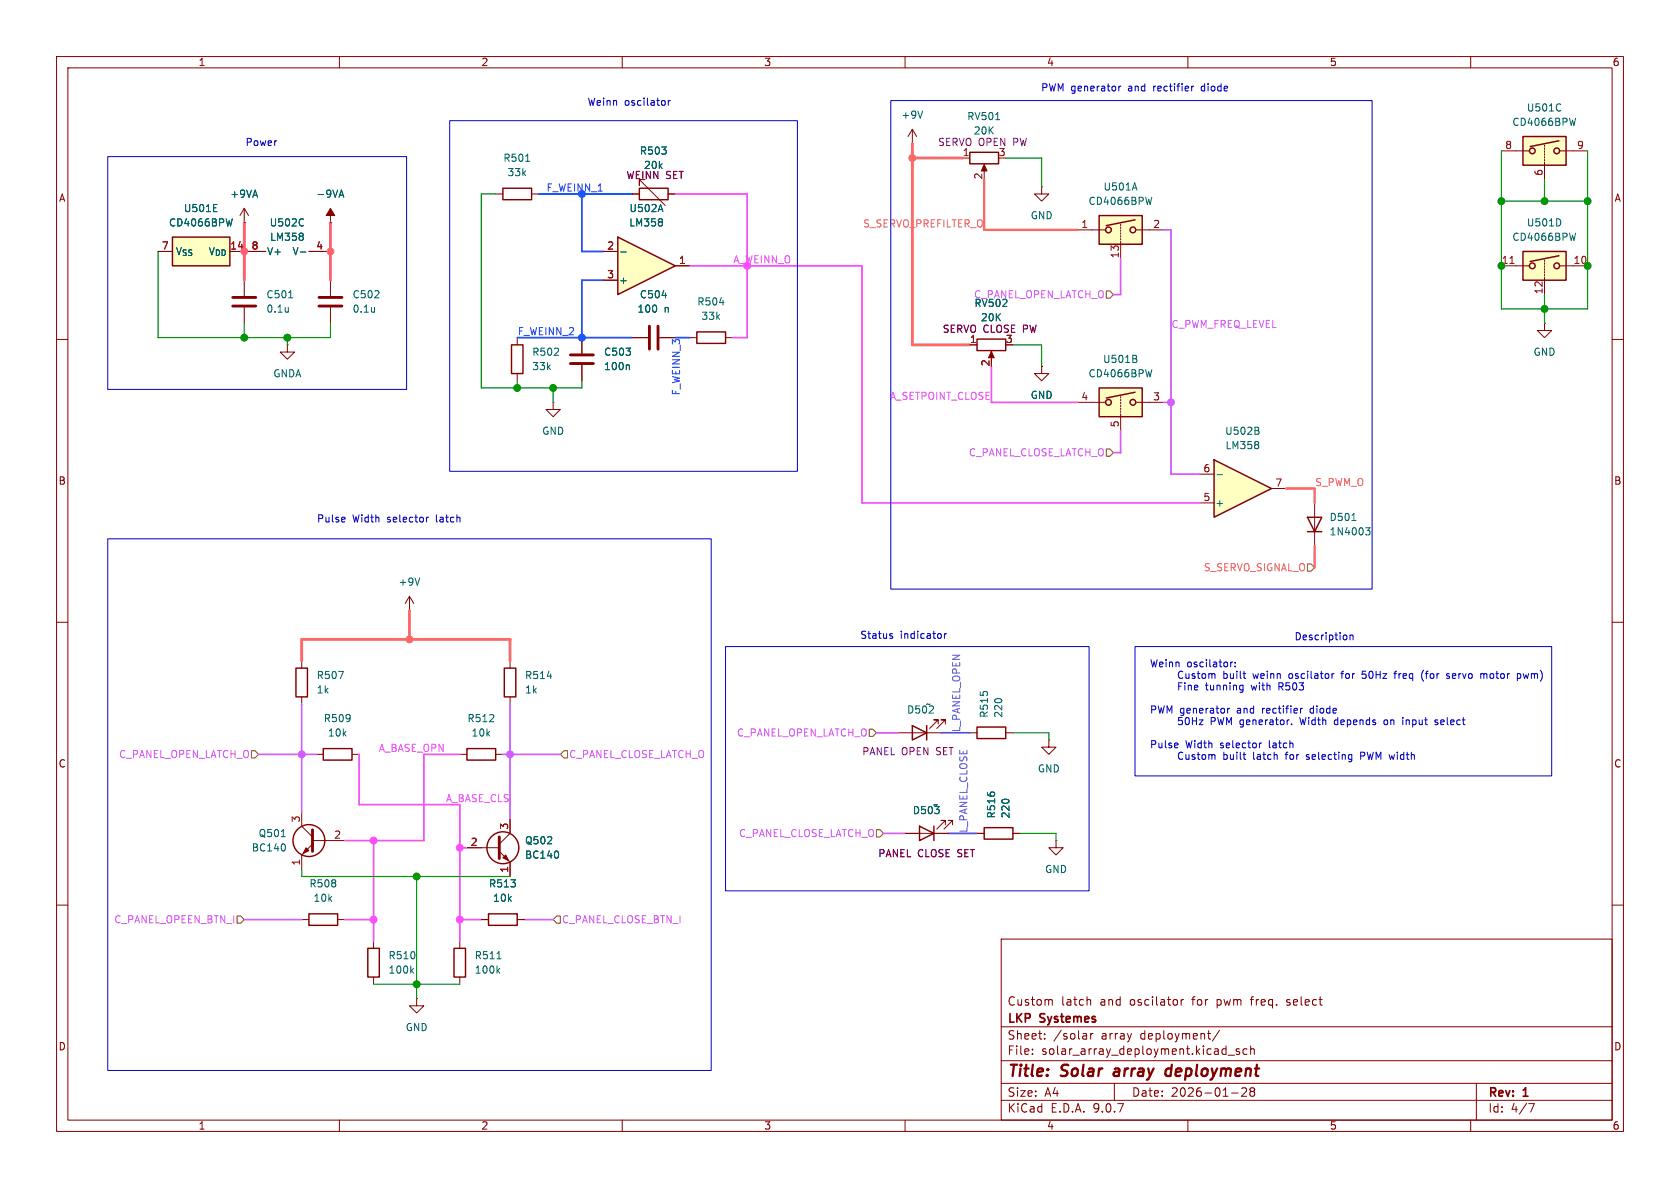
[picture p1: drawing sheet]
<svg xmlns="http://www.w3.org/2000/svg" width="297mm" height="210mm" viewBox="0 0 297 210" stroke-linecap="round" stroke-linejoin="round" font-family="sans-serif">
<g fill="none" stroke="#840000" stroke-width=".18">
<path d="M10 10h277v190h-277zM12 12h273v186h-273zM60 10v2M110 10v2M160 10v2M210 10v2M260 10v2M111.8 59.7h2.8M116.6 59.7h2.8M121.9 59.7h1.3M128.3 59.7h1.2M10 60h2"/>
<path d="M285 60h2M232.4 88.9v7.6M10 110h2M53.3 116.8v1.3M90.2 116.8v1.3M285 110h2M53.3 123.2v1.3M90.2 123.2v1.3M82.5 149.9h5.8M88.3 150.5l1.9 1.9v2.5M90.2 144.8v2.5l-1.9 1.9M10 160h2"/>
<path d="M81.3 166.4v1.2M81.3 172.7v1.3M177 166h108v32h-108zM185.6 176.7l.4 .1v.1v.8M192.4 176.7h.2l.2 .2v.8M208.8 176.7v1M209.2 176.7l-.2 .1-.2 .2M227.5 177.6l.1 .1M227.5 176.8v.3M285 160h2M60 198v2M110 198v2"/>
<path d="M160 198v2M177 194.5h108M177 191.5h108M177 187.5h108M177 181.5h108M182.5 186.3v.1M182.5 185.5v.1M184.7 183.6v.1M184.7 182.8v.1M192 182.8l.1 .9M192.1 183.6l-.1 .1M192.1 183.1h-.1"/>
<path d="M192.8 182.7v1M193.2 182.7l-.2 .1-.2 .2M197 191.5v3M210 198v2M213.5 182.7h.5M213.9 183.7h.1M215.6 182.1l-1.3 2M217.1 186.5h1.1M217.7 193.2h1.2M219.1 185.5l-.4-.1-.2 .2 .1 .2 .5 .2v.3h-.6M220.3 192.4v.5l-.8 .9h.9M220.5 185.5l-.5-.1-.3 .3v.4l.2 .2h.6"/>
<path d="M221 192.4v.3l.2 .2M221.1 185.5l.2-.1 .4 .1v.9M221.1 184.9v1.5M221.2 192.9l-.2 .3v.5l.2 .1 .5-.1 .1-.2-.1-.4-.2-.2M221.2 192.9h.3M221.7 192.4l.1 .3-.3 .2M260 198v2M261 191.5v6.5M270.2 195.1h1l-.6 1.5"/>
</g>
<path d="M197 189.5l-.1 .4 .2 .3M207.1 189a.66 .66 0 0 0-1 .3l-.1 .5 .2 .3 .1 .1 .6-.1M207.2 188.2l-.3 2" fill="none" stroke="#840000" stroke-width=".4"/>
<g fill="none" stroke="#840000" stroke-width=".25">
<path d="M123.2 58.7h5.1v2h-5.1zM231.1 91.4h2.6l-1.3 2.6zM231.1 94h2.6M52.3 118.1h2.1v5.1h-2.1zM89.2 118.1h2v5.1h-2zM80.3 167.6h2v5.1h-2z"/>
<circle cx="88.9" cy="149.9" r="2.82"/>
</g>
<path d="M117.1 52.2h.7M127.2 53.5h.8M239 92h.7M241.4 93.3h.8l-.4 .5 .3 .1 .1 .4-.2 .3h-.4M59.9 118.7h.8l-.5 1.3M96.8 119.5h.7M98.6 150.6l.1 .3-.1 .7M87.9 169.5h.7M88 171.5l.3 .5M88.3 171.2l-.4 .5" fill="none" stroke="#006464" stroke-width=".18"/>
<path d="M114.8 57.7v4M116.3 57.7v4M88.3 148v3.8" fill="none" stroke="#840000" stroke-width=".51"/>
<path d="M88.9 151.6l.5-.5 .5 1z" fill="#840000" stroke="#840000" stroke-width=".18"/>
<path d="M269.2 44.5h7.7v5h-7.7z" fill="#ffffc2"/>
<g fill="none" stroke="#840000" stroke-width=".18">
<path d="M111.8 34.3h1.2M114 31.8h-1v1v-1l4.6 4.5M118.1 34.3h1.3M265.4 47h4.9M273 46v.2M273 46.5v.2M273 47v.2M273 47.5v.3M273 48v.3M273 48.5v.3M273 49v3.1M275.8 47h4.9"/>
<path d="M85.1 162.6h1.3M91.4 162.6h1.3"/>
</g>
<g fill="none" stroke="#840000" stroke-width=".25">
<path d="M113 33.3h5.1v2h-5.1zM269.2 44.5h7.7v5h-7.7zM275.6 45.2l-5.1 1M86.4 161.5h5v2.1h-5z"/>
<circle cx="270.9" cy="47" r=".51"/>
<circle cx="275.2" cy="47" r=".51"/>
</g>
<path d="M266.9 46.6h.8" fill="none" stroke="#a90000" stroke-width=".18"/>
<path d="M275.9 39v.6M278.6 41.2l-.3 1.3" fill="none" stroke="#006464" stroke-width=".18"/>
<path d="M214.6 81.3l10.2 5.1-10.2 5z" fill="#ffffc2"/>
<path d="M214.6 81.3l10.2 5.1-10.2 5z" fill="none" stroke="#840000" stroke-width=".25"/>
<path d="M184.1 33v1.3h1.3l-1.3 1.3-1.2-1.3h1.2M184.1 33h.1M212.1 83.8h2.5M212.1 88.9h2.5M224.8 86.4h2.5" fill="none" stroke="#840000" stroke-width=".18"/>
<path d="M222.3 76.1l.3 .3-.1 .3-.2 .1M222.4 75.6l.1 .2-.1 .3M222.5 78.2v.3M222.5 78.7v.5M215.2 83.9h.9" fill="none" stroke="#006464" stroke-width=".18"/>
<path d="M194.3 38.1h7.6v5.1h-7.6z" fill="#ffffc2"/>
<path d="M198.1 39.6v.3M190.5 40.6h4.8M198.1 40.1v.3M198.1 40.6v.3M198.1 41.1v.3M198.1 41.7v.2M198.1 42.2v.2M198.1 42.7v3M200.9 40.6h4.8M185.4 130.8v1.3h1.3l-1.3 1.3-1.3-1.3h1.3M185.4 130.8h.1" fill="none" stroke="#840000" stroke-width=".18"/>
<g fill="none" stroke="#840000" stroke-width=".25">
<path d="M194.3 38.1h7.6v5.1h-7.6zM200.7 38.9l-5.1 1"/>
<circle cx="196" cy="40.6" r=".51"/>
<circle cx="200.3" cy="40.6" r=".51"/>
</g>
<path d="M200.6 32.3l.4 1.3M203.6 34.9l-.3 1.2" fill="none" stroke="#006464" stroke-width=".18"/>
<path d="M194.3 68.6h7.6v5.1h-7.6z" fill="#ffffc2"/>
<path d="M87.6 34.3h1.3M94 34.3h1.2M190.5 71.1h4.8M198.1 70.1v.3M198.1 70.6v.3M198.1 71.1v.3M198.1 71.6v.3M198.1 72.1v.3M198.1 72.6v.3M198.1 73.2v3M200.9 71.1h4.8" fill="none" stroke="#840000" stroke-width=".18"/>
<g fill="none" stroke="#840000" stroke-width=".25">
<path d="M88.9 33.3h5.1v2h-5.1zM194.3 68.6h7.6v5.1h-7.6zM200.7 69.3l-5.1 1.1"/>
<circle cx="196" cy="71.1" r=".51"/>
<circle cx="200.3" cy="71.1" r=".51"/>
</g>
<path d="M92.9 28.5h.7M200.7 63.4l.3 .3-.1 .3-.1 .1M200.8 62.9l.1 .2-.1 .3M203.6 65.3l-.3 1.3" fill="none" stroke="#006464" stroke-width=".18"/>
<path d="M109.2 41.9l10.2 5.1-10.2 5.1z" fill="#ffffc2"/>
<path d="M109.2 41.9l10.2 5.1-10.2 5.1z" fill="none" stroke="#840000" stroke-width=".25"/>
<path d="M106.7 44.5h2.5M106.7 49.5h2.5M119.4 47h2.5M97.8 71.1v1.3h1.3l-1.3 1.3-1.3-1.3h1.3M97.8 71.1h.1" fill="none" stroke="#840000" stroke-width=".18"/>
<path d="M116.8 36.1l.4 1.3M117.1 38.8v.3M117.1 39.3v.5M109.7 44.5h1" fill="none" stroke="#006464" stroke-width=".18"/>
<path d="M269.2 24.1h7.7v5.1h-7.7z" fill="#ffffc2"/>
<g fill="none" stroke="#840000" stroke-width=".18">
<path d="M43.2 39.4h.1M43.2 36.8v2.6M43.2 36.8l-.8 1.3M43.2 36.8l.7 1.3M161.3 25.4h.1M161.3 22.9l-.8 1.2M161.3 22.9l.8 1.2M161.3 22.9v2.5M170.2 27.9h1.2M174 29.5v1M265.4 26.7h4.9M273 25.7v.2"/>
<path d="M273 26.2v.2M273 26.7v.2M273 27.2v.2M273 27.7v.2M273 28.2v.2M273 28.7v3.1M275.8 26.7h4.9M43.2 49.5v2.8M43.2 54.4v2.8M43.2 44.5h3.8M54.6 44.5h3.8M58.4 49.5v2.8"/>
<path d="M58.4 54.4v2.8M91.4 59.7v1.3M102.9 59.7v2.8M273 57.2v1.2h1.3l-1.3 1.3-1.2-1.3h1.2M273 57.2h.1M50.8 61v1.2h1.3l-1.3 1.3-1.3-1.3h1.3M50.8 61h.1M91.4 66v1.3M102.9 64.5v2.8M171.4 61h1.3M175.3 62.5v1M184.1 64.8v1.2h1.3l-1.3 1.3-1.2-1.3h1.2"/>
<path d="M184.1 64.8h.1M72.4 108h.1M72.4 105.4l-.8 1.3M72.4 105.4l.8 1.3M72.4 105.4v2.6M55.9 133.4h1.2M62.2 133.4h1.3M81.3 133.4h1.2M87.6 133.4h1.3M158.7 129.5h7.7M165.9 128v-.7h-.8h.8l-1.6 1.5M167.1 128v-.7h-.7h.7l-1.5 1.5"/>
<path d="M171.4 129.5h1.3M177.8 129.5h1.3M53.3 143.5v2.6l1.9 1.9M55.2 148.6h5.8M55.2 149.2l-1.9 1.9v2.6M160 147.3h7.6M167.1 145.8v-.8h-.7h.7l-1.5 1.6M168.4 145.8v-.8h-.8h.8l-1.5 1.6M172.7 147.3h1.3M179.1 147.3h1.2M186.7 148.6v1.3h1.3l-1.3 1.2-1.3-1.2h1.3M186.7 148.6h.1"/>
<path d="M53.3 162.6h1.3M59.7 162.6h1.3M66 166.4v1.2M66 172.7v1.3M73.7 176.5v1.3h1.2l-1.2 1.3-1.3-1.3h1.3M73.7 176.5h.1"/>
</g>
<g fill="none" stroke="#840000" stroke-width=".25">
<path d="M171.4 26.9h5.1v2.1h-5.1zM269.2 24.1h7.7v5.1h-7.7zM275.6 24.9l-5.1 1M172.7 59.9h5.1v2.1h-5.1zM90.4 61h2.1v5h-2.1zM57.1 132.3h5.1v2.1h-5.1zM82.5 132.3h5.1v2.1h-5.1zM161.3 128.3l2.5 1.2-2.5 1.3zM163.8 128.3v2.5M172.7 128.5h5.1v2.1h-5.1zM162.6 146.1l2.5 1.2-2.5 1.3zM165.1 146.1v2.5"/>
<path d="M174 146.3h5.1v2h-5.1zM54.6 161.5h5.1v2.1h-5.1zM65 167.6h2.1v5.1h-2.1z"/>
<circle cx="270.9" cy="26.7" r=".51"/>
<circle cx="275.2" cy="26.7" r=".51"/>
<circle cx="54.6" cy="148.6" r="2.82"/>
</g>
<g fill="none" stroke="#006464" stroke-width=".18">
<path d="M163.1 19.6l-.4 1.3M275.9 18.4v.1M275.9 19.5v.1M53.6 38.7l.1 .1M53.7 39.8l-.1 .1M176 21.2h.7M278.6 20.9l-.3 1.3M51 54.3v.9M51 55.1h-.1M51 52.6h.8M53.1 44.5h1M53.6 41.3v.3"/>
<path d="M53.6 41.9v.5M66.2 54.3v.9M66.2 55.1h.1M111.1 64.5l.2 .2v.6M74.2 102.2l-.4 1.2M49.7 147.9h.7M50.3 149.3l.1 .4-.1 .6M72.7 171.5l.4 .5M73.1 171.2l-.5 .5"/>
</g>
<path d="M41.1 52.6h4.1M41.1 54.1h4.1M56.4 52.6h4.1M56.4 54.1h4.1M100.8 62.7h4.1M100.8 64.3h4.1M55.2 146.7v3.8" fill="none" stroke="#840000" stroke-width=".51"/>
<g fill="#840000" stroke="#840000" stroke-width=".18">
<path d="M54.1 149.9l.5 .5-1 .5z"/>
<path d="M175.3 62.1l.5 1.1h-1z"/>
<path d="M174 29.1l.5 1.1h-1z"/>
</g>
<path d="M30.5 41.9h10.1v5.1h-10.1z" fill="#ffffc2"/>
<path d="M30.5 41.9h10.1v5.1h-10.1z" fill="none" stroke="#840000" stroke-width=".25"/>
<g fill="none" stroke="#840000" stroke-width=".18">
<path d="M43.2 39.4h.1M58.4 39.4h.1M58.4 36.8v2.6M111.8 34.3h1.2M118.1 34.3h1.3M27.9 44.5h2.6M43.2 44.5h3.8M54.6 44.5h3.8M102.9 59.7v2.8M106.7 44.5h2.5M106.7 49.5h2.5M111.8 59.7h2.8"/>
<path d="M116.6 59.7h2.8M119.4 47h2.5M102.9 64.5v2.8M171.4 61h1.3M184.1 64.8h.1M82.5 149.9h2.6M90.2 144.8v2.5M90.2 152.4v2.5M160 147.3h2.6M165.1 147.3h2.5M172.7 147.3h1.3M179.1 147.3h1.2"/>
<path d="M85.1 162.6h1.3M91.4 162.6h1.3"/>
</g>
<g fill="none" stroke="#006464" stroke-width=".18">
<path d="M37.8 37.4h.6M37.8 36.1h.6M41.1 38.7l-.3 1.2M53.6 38.7l.1 .1M53.7 39.8l-.1 .1M60.1 34.5h.6M60.4 33.6l.4 1.3M116.8 36.1l.4 1.3M117.1 38.8v.3M117.1 39.3v.5M53.1 44.5h1M53.6 41.3v.3"/>
<path d="M53.6 41.9v.5M109.7 44.5h1M117.1 52.2h.7M111.1 64.5l.2 .2v.6M98.6 150.6l.1 .3-.1 .7"/>
</g>
<path d="M58.4 36.8l.8 1.3h-1.5z" fill="#840000" stroke="#840000" stroke-width=".18"/>
<path d="M195.6 51.4h.6l.6 .7-.6 .6h-.6zM195.6 79.4h.6l.6 .6-.6 .6h-.6zM231.1 99.7h.7l.6 .6-.6 .7h-.7zM44.4 132.7h.7l.6 .7-.6 .6h-.7zM99.7 132.7h.6v1.3h-.6l-.6-.6zM153.7 128.9h.6l.6 .6-.6 .7h-.6zM154.9 146.7h.7l.6 .6-.6 .7h-.7zM41.9 161.9h.6l.7 .7-.7 .6h-.6zM98.4 161.9h.7v1.3h-.7l-.6-.6z" fill="none" stroke="#725600" stroke-width=".18"/>
<path d="M119.4 34.3h12.7v25.4h-2.6M121.9 47h30.5v41.9h59.7M175.3 64.8v6.3h15.2M63.5 133.4v8.8h17.8v24.2M81.3 133.4h-6.4v15.2h-13.9M66 148.6v17.8M81.3 149.9h1.2M61 162.6h5M81.3 162.6h3.8" fill="none" stroke="#fd4dff" stroke-width=".3"/>
<path d="M198.1 45.7v6.4h-1.3M205.7 40.6h1.3v43.2h5.1M198.1 76.2v3.8h-1.3M205.7 71.1h1.3M45.7 133.4h10.2M53.3 124.5v19M88.9 133.4h10.2M90.2 124.5v20.3M154.9 129.5h3.8M156.2 147.3h3.8M43.2 162.6h10.1M92.7 162.6h5.1" fill="none" stroke="#ce5aff" stroke-width=".3"/>
<g fill="none" stroke="#009600" stroke-width=".2">
<path d="M87.6 34.3h-2.5v34.3h17.8v-1.3M177.8 27.9h6.3v5.1M265.4 26.7v27.9h15.3v-27.9M265.4 35.6h15.3M273 31.8v3.8M27.9 44.5v15.2h30.5v-2.5M43.2 57.2v2.5M50.8 59.7v1.3M273 52.1v5.1M91.4 67.3v1.3M97.8 68.6v2.5M179.1 61h5v3.8"/>
<path d="M179.1 129.5h6.3v1.3M53.3 153.7v1.2h36.9M73.7 154.9v21.6M180.3 147.3h6.4v1.3M66 174h15.3"/>
</g>
<path d="M166.4 129.5h5M167.6 147.3h5.1" fill="none" stroke="#5f4aff" stroke-width=".3"/>
<path d="M95.2 34.3h16.6M102.9 34.3v10.2h3.8M91.4 59.7h20.4M106.7 49.5h-3.8v10.2M119.4 59.7h2.5" fill="none" stroke="#0a52ff" stroke-width=".3"/>
<path d="M161.3 27.9h8.9M161.3 25.4v35.6h10.1M53.3 116.8v-3.8h36.9v3.8M72.4 108v5" fill="none" stroke="#ff6866" stroke-width=".51"/>
<path d="M43.2 39.4v10.1M58.4 39.4v10.1" fill="none" stroke="#ff6283" stroke-width=".51"/>
<path d="M174 31.8v8.8h16.5M227.3 86.4h5.1v2.5M232.4 96.5v3.8" fill="none" stroke="#ff5e5b" stroke-width=".41"/>
<g fill="none" stroke="#0000c2" stroke-width=".18">
<path d="M117.5 17.9v.6M118.1 17.8v.8M118.5 17.8l-.4 .2M157.5 17.8h85.1v86.3h-85.1zM197.8 15.2v.9M198.2 15.2l-.4 .3M210.7 15.2v.9M211 15.2l-.3 .3M19 27.7h52.9v41.1h-52.9zM79.5 21.3h61.5v62h-61.5zM19 95.3h106.7v93.9h-106.7zM60.8 91.4l.2 .3-.6 .2"/>
<path d="M60.9 92.2l-.1 .1M75.4 91.4v.9M75.8 91.4l-.4 .3M128.3 114.3h64.2v43.2h-64.2zM157.5 112.4l.3 .1v.2l-.2 .2h-.2M157.5 112l.3 .1M167 112v.9M167.3 112l-.3 .2M200.7 114.3h73.6v22.9h-73.6zM210.2 119.1v.8M210.2 119.8l-.2 .1h-.3M211.2 119.1h-.3l-.2 .2 .1 .1 .4 .2v.3h-.5"/>
<path d="M211.6 119.1h.5M211.8 118.7v1l.3 .2M212.6 119.2l.1-.1 .4 .1 .1 .5-.2 .2h-.3l-.1-.1zM213.7 119.2l.4-.1 .1 .2M213.7 119.1v.8M214.2 119.3l.2-.2h.3l.1 .8M214.2 119.3v.6M217.6 117v.9M217.9 117l-.3 .3M218.4 117.8v.1M218.4 117.1v.1M219.7 119.1h.5"/>
<path d="M219.9 119.7l.3 .2M235.5 119.1v.8M235.8 119.1l-.3 .2M238.1 112.4v.6M238.7 112.3v.8M238.7 112.4l.1-.1h.3l.1 .8M240.8 119.8l.2 .1M241.5 118.7h-.6l-.1 .6 .2-.2M246.4 119.1h.5M246.9 118.7l-.3 .1v1.1M251.7 118.5a1.46 1.46 0 0 0 0 1.9M256.2 119.1h-.3l-.2 .2 .1 .1 .4 .2v.3h-.5"/>
<path d="M261.8 119.1h.3l.2 .2M262.3 119.3v.6M262.8 119.1h-.3l-.2 .2M268.3 119.1h.3l.3 .2-.2 .6h-.4M269.3 119.1l.2 .8M208.1 131.3l.2 .3-.6 .2M208.2 132.1l-.1 .1M208.4 121.3h.4M208.4 120.7v1.3M208.4 126.8l-.1 .6 .2-.1M208.8 127.3l.2 .3v.4l-.2 .1-.5-.1M209.5 121.1v.9"/>
<path d="M209.5 127.3l.1 .6 .2 .2 .3-.1 .2-.7M210.1 121.2l.2-.1 .3 .1v.8M210.1 121.1v.9M210.2 133.4v.8M210.2 134.1l-.2 .1h-.3M210.8 126.8v1.3M210.8 127.4h.7M211.2 121.5l.6-.1-.1-.2-.4-.1-.1 .2v.6h.5M211.2 133.5l-.3-.1-.2 .2 .1 .2 .4 .1v.3h-.5M211.5 126.8v1.3M211.6 133.4h.5M211.8 133v1.1l.3 .1"/>
<path d="M212.6 133.5l.1-.1 .4 .1 .1 .5-.2 .2h-.3l-.1-.1zM212.7 127.3l-.7 .8h.7M213.7 133.4v.8M213.7 133.5l.4-.1 .1 .2M214.2 133.6v.6M214.2 133.6l.2-.2 .3 .1 .1 .7M217 125.2v.9M217.4 125.2l-.4 .3M219.4 121.1l.3 .1M219.7 133.4h.5M219.7 121.9l-.3 .1M219.7 121.1v1.1l-.1 .1-.3 .1"/>
<path d="M219.9 134.1l.3 .1M222.7 131.3v.9M223 131.3l-.3 .3M227.8 127.3h.1M228.3 128v.1M229.9 125.2v.9M230.3 125.2l-.4 .3M238.9 133.4l.1 .1M239 133.4v1l-.1 .2M239 134.2h-.1M240.6 133.6h.4M241 133h-.4v1.2"/>
<path d="M244.8 127.3l-.1 .2 .1 .5M248 126.8v.2M248 127.3v.8M254.2 127.3h-.3l-.2 .2 .5 .4M254.2 127.9l-.2 .2-.3-.1"/>
</g>
<g fill="#ff6283" stroke="#ff6283" stroke-width=".18">
<circle cx="58.4" cy="44.4" r=".61"/>
<circle cx="43.2" cy="44.4" r=".61"/>
</g>
<g fill="#009600" stroke="#009600" stroke-width=".18">
<circle cx="50.8" cy="59.7" r=".61"/>
<circle cx="43.2" cy="59.7" r=".61"/>
<circle cx="280.7" cy="47" r=".61"/>
<circle cx="280.7" cy="35.6" r=".61"/>
<circle cx="273" cy="35.6" r=".61"/>
<circle cx="273" cy="54.6" r=".61"/>
<circle cx="265.4" cy="35.6" r=".61"/>
<circle cx="265.4" cy="47" r=".61"/>
<circle cx="73.7" cy="174" r=".61"/>
<circle cx="73.7" cy="154.9" r=".61"/>
<circle cx="91.4" cy="68.6" r=".61"/>
<circle cx="97.8" cy="68.6" r=".61"/>
</g>
<g fill="#ce5aff" stroke="#ce5aff" stroke-width=".18">
<circle cx="207" cy="71.1" r=".61"/>
<circle cx="90.2" cy="133.3" r=".61"/>
<circle cx="53.3" cy="133.3" r=".61"/>
</g>
<g fill="#ff6866" stroke="#ff6866" stroke-width=".18">
<circle cx="72.4" cy="113" r=".61"/>
<circle cx="161.3" cy="27.9" r=".61"/>
</g>
<g fill="#fd4dff" stroke="#fd4dff" stroke-width=".18">
<circle cx="81.3" cy="149.9" r=".61"/>
<circle cx="81.3" cy="162.6" r=".61"/>
<circle cx="66" cy="148.6" r=".61"/>
<circle cx="66" cy="162.6" r=".61"/>
<circle cx="132.1" cy="47" r=".61"/>
</g>
<g fill="#0a52ff" stroke="#0a52ff" stroke-width=".18">
<circle cx="102.9" cy="34.3" r=".61"/>
<circle cx="102.9" cy="59.7" r=".61"/>
</g>
<g font-size="2.8" fill="#840000">
<text x="178" y="190.9">Title:</text>
<text x="187.7" y="190.9">Solar</text>
<text x="197.8" y="190.9">array</text>
<text x="207.7" y="190.9">deployment</text>
</g>
<g font-size="2.1" fill="#840000">
<text x="178" y="178">Custom</text>
<text x="187.6" y="178">latch</text>
<text x="194.5" y="178">and</text>
<text x="199.9" y="178">oscilator</text>
<text x="211.1" y="178">for</text>
<text x="215.5" y="178">pwm</text>
<text x="221.7" y="178">freq.</text>
<text x="228.2" y="178">select</text>
<text x="178" y="184">Sheet:</text>
<text x="178" y="181.2">LKP</text>
<text x="184" y="181.2">Systemes</text>
<text x="186.2" y="184">/solar</text>
<text x="194.7" y="184">array</text>
<text x="201.8" y="184">deployment/</text>
<text x="178" y="186.7">File:</text>
<text x="184.1" y="186.7">solar_array_deployment.kicad_sch</text>
<text x="178" y="196.9">KiCad</text>
<text x="178" y="194.1">Size:</text>
<text x="184.7" y="194.1">A4</text>
<text x="185.7" y="196.9">E.D.A.</text>
<text x="193.3" y="196.9">9.0.7</text>
<text x="200" y="194.1">Date:</text>
<text x="207" y="194.1">2026-01-28</text>
<text x="263" y="194.3">Rev:</text>
<text x="263" y="196.9">Id:</text>
<text x="267.1" y="196.9">4/7</text>
<text x="269.4" y="194.3">1</text>
</g>
<g font-size="1.8" fill="#840000">
<text x="35" y="11.9">1</text>
<text x="85" y="11.9">2</text>
<text x="135" y="11.9">3</text>
<text x="185" y="11.9">4</text>
<text x="235" y="11.9">5</text>
<text x="285" y="11.9">6</text>
<text x="10.3" y="35.9">A</text>
<text x="285.3" y="35.9">A</text>
<text x="10.3" y="85.9">B</text>
<text x="285.3" y="85.9">B</text>
<text x="10.3" y="135.9">C</text>
<text x="285.3" y="135.9">C</text>
<text x="10.3" y="185.9">D</text>
<text x="285.3" y="185.9">D</text>
<text x="35" y="199.9">1</text>
<text x="85" y="199.9">2</text>
<text x="135" y="199.9">3</text>
<text x="185" y="199.9">4</text>
<text x="235" y="199.9">5</text>
<text x="285" y="199.9">6</text>
</g>
<g font-size="1.8" fill="#0000c2">
<text x="184" y="16.4">PWM generator</text>
<text x="199.5" y="16.4">and</text>
<text x="204.2" y="16.4">rectifier</text>
<text x="212.8" y="16.4">diode</text>
<text x="103.8" y="18.9">Weinn</text>
<text x="110.4" y="18.9">oscilator</text>
<text x="43.3" y="26">Power</text>
<text x="55.9" y="92.6">Pulse</text>
<text x="62.3" y="92.6">Width</text>
<text x="68.6" y="92.6">selector</text>
<text x="77.4" y="92.6">latch</text>
<text x="152" y="113.1">Status</text>
<text x="159.1" y="113.1">indicator</text>
<text x="228.8" y="113.4">Description</text>
<text x="203.2" y="118.2">Weinn</text>
<text x="209.8" y="118.2">oscilator:</text>
<text x="203.2" y="120.2">Custom</text>
<text x="213.1" y="122.3">tunning</text>
<text x="216.2" y="120.2">built</text>
<text x="221.3" y="122.3">with</text>
<text x="221.6" y="120.2">weinn</text>
<text x="226.3" y="122.3">R503</text>
<text x="228.1" y="120.2">oscilator</text>
<text x="237.6" y="120.2">for</text>
<text x="241.5" y="120.2">50Hz</text>
<text x="247.4" y="120.2">freq</text>
<text x="252.3" y="120.2">(for</text>
<text x="257" y="120.2">servo</text>
<text x="263.2" y="120.2">motor</text>
<text x="269.9" y="120.2">pwm)</text>
<text x="203.2" y="126.3">PWM generator</text>
<text x="213.9" y="128.4">PWM generator.</text>
<text x="218.8" y="126.3">and</text>
<text x="223.4" y="126.3">rectifier</text>
<text x="230.1" y="128.4">Width</text>
<text x="232.1" y="126.3">diode</text>
<text x="236.4" y="128.4">depends</text>
<text x="245.3" y="128.4">on</text>
<text x="248.8" y="128.4">input</text>
<text x="254.8" y="128.4">select</text>
<text x="203.2" y="132.5">Pulse</text>
<text x="203.2" y="134.5">Custom</text>
<text x="209.6" y="132.5">Width</text>
<text x="215.8" y="132.5">selector</text>
<text x="216.2" y="134.5">built</text>
<text x="221.6" y="134.5">latch</text>
<text x="224.6" y="132.5">latch</text>
<text x="227.6" y="134.5">for</text>
<text x="231.4" y="134.5">selecting</text>
<text x="241.2" y="134.5">PWM width</text>
</g>
<g font-size="1.8" fill="#006464">
<text x="159.3" y="21.2">+9V</text>
<text x="170.9" y="21.4">RV501</text>
<text x="267.3" y="22.5">CD4066BPW</text>
<text x="269.8" y="19.9">U501C</text>
<text x="88.9" y="28.8">R501</text>
<text x="113" y="27.5">R503</text>
<text x="40.6" y="35.2">+9VA</text>
<text x="55.8" y="35.2">-9VA</text>
<text x="89.6" y="31.3">33k</text>
<text x="113.7" y="30.1">20k</text>
<text x="195" y="33.9">U501A</text>
<text x="29.8" y="40.2">CD4066BPW</text>
<text x="32.4" y="37.7">U501E</text>
<text x="47.6" y="40.2">U502C</text>
<text x="111.1" y="40.2">LM358</text>
<text x="111.2" y="37.7">U502A</text>
<text x="182.1" y="39">GND</text>
<text x="192.3" y="36.4">CD4066BPW</text>
<text x="269.8" y="40.2">U501D</text>
<text x="31" y="45.3">V_{SS}V_{DD}</text>
<text x="47.1" y="45.3">V+</text>
<text x="47.6" y="42.8">LM358</text>
<text x="51.6" y="45.3">V-</text>
<text x="267.3" y="42.8">CD4066BPW</text>
<text x="47" y="52.9">C501</text>
<text x="62.2" y="52.9">C502</text>
<text x="109.3" y="50.4">+</text>
<text x="113" y="52.9">C504</text>
<text x="47" y="55.5">0.1u</text>
<text x="62.2" y="55.5">0.1u</text>
<text x="112.6" y="55.5">100</text>
<text x="117.4" y="55.5">n</text>
<text x="123.2" y="54.2">R504</text>
<text x="123.9" y="56.7">33k</text>
<text x="172.2" y="54.5">RV502</text>
<text x="94" y="63.1">R502</text>
<text x="94" y="65.6">33k</text>
<text x="106.7" y="63.1">C503</text>
<text x="106.7" y="65.6">100n</text>
<text x="194.9" y="64.4">U501B</text>
<text x="271" y="63.1">GND</text>
<text x="48.2" y="66.9">GNDA</text>
<text x="182.1" y="70.7">GND</text>
<text x="192.3" y="66.9">CD4066BPW</text>
<text x="95.8" y="77.1">GND</text>
<text x="216.5" y="77.1">U502B</text>
<text x="216.6" y="79.6">LM358</text>
<text x="214.8" y="89.8">+</text>
<text x="235" y="92.3">D501</text>
<text x="235" y="94.8">1N4003</text>
<text x="70.4" y="103.7">+9V</text>
<text x="55.9" y="120.2">R507</text>
<text x="55.9" y="122.8">1k</text>
<text x="92.7" y="120.2">R514</text>
<text x="92.7" y="122.8">1k</text>
<text x="163.6" y="125.3">~</text>
<text x="57.1" y="127.9">R509</text>
<text x="57.9" y="130.4">10k</text>
<text x="82.5" y="127.9">R512</text>
<text x="83.3" y="130.4">10k</text>
<text x="160.3" y="126.3">D502</text>
<text x="174.9" y="127" transform="rotate(-90 174.9 127)">R515</text>
<text x="177.4" y="127" transform="rotate(-90 177.4 127)">220</text>
<text x="183.4" y="136.8">GND</text>
<text x="164.9" y="143.1">~</text>
<text x="45.6" y="148.2">Q501</text>
<text x="92.7" y="149.5">Q502</text>
<text x="161.3" y="144.1">D503</text>
<text x="176.1" y="144.8" transform="rotate(-90 176.1 144.8)">R516</text>
<text x="178.7" y="144.8" transform="rotate(-90 178.7 144.8)">220</text>
<text x="44.4" y="150.7">BC140</text>
<text x="92.7" y="152">BC140</text>
<text x="184.7" y="154.5">GND</text>
<text x="54.6" y="157.1">R508</text>
<text x="55.3" y="159.6">10k</text>
<text x="86.3" y="157.1">R513</text>
<text x="87.1" y="159.6">10k</text>
<text x="68.6" y="169.8">R510</text>
<text x="68.6" y="172.3">100k</text>
<text x="83.8" y="169.8">R511</text>
<text x="83.8" y="172.3">100k</text>
<text x="71.6" y="182.5">GND</text>
</g>
<g font-size="1.8" fill="#840084">
<text x="172" y="24">20K</text>
<text x="165.7" y="26">SERVO OPEN PW</text>
<text x="110.6" y="31.9">WEINN SET</text>
<text x="166.6" y="59">SERVO CLOSE PW</text>
<text x="173.3" y="57">20K</text>
<text x="152.3" y="133.7">PANEL OPEN SET</text>
<text x="155.2" y="151.7">PANEL CLOSE SET</text>
</g>
<g font-size="1.8" fill="#a90000">
<text x="170.1" y="27.7">1</text>
<text x="176.5" y="27.7">3</text>
<text x="266" y="26.4">8</text>
<text x="278.7" y="26.4">9</text>
<text x="173.7" y="31.8" transform="rotate(-90 173.7 31.8)">2</text>
<text x="272.8" y="31.2" transform="rotate(-90 272.8 31.2)">6</text>
<text x="191.1" y="40.4">1</text>
<text x="203.8" y="40.4">2</text>
<text x="28.5" y="44.2">7</text>
<text x="40.6" y="44.2">14</text>
<text x="44.4" y="44.2">8</text>
<text x="55.8" y="44.2">4</text>
<text x="107.2" y="44.2">2</text>
<text x="119.9" y="46.7">1</text>
<text x="197.9" y="45.8" transform="rotate(-90 197.9 45.8)">13</text>
<text x="265.4" y="46.7">11</text>
<text x="278.1" y="46.7">10</text>
<text x="107.2" y="49.3">3</text>
<text x="272.8" y="52.1" transform="rotate(-90 272.8 52.1)">12</text>
<text x="171.4" y="60.7">1</text>
<text x="175" y="64.8" transform="rotate(-90 175 64.8)">2</text>
<text x="177.7" y="60.7">3</text>
<text x="191.1" y="70.9">4</text>
<text x="203.8" y="70.9">3</text>
<text x="197.9" y="75.6" transform="rotate(-90 197.9 75.6)">5</text>
<text x="212.7" y="83.6">6</text>
<text x="212.7" y="88.6">5</text>
<text x="225.4" y="86.1">7</text>
<text x="53.1" y="145.5" transform="rotate(-90 53.1 145.5)">3</text>
<text x="59" y="148.3">2</text>
<text x="83.1" y="149.6">2</text>
<text x="89.9" y="146.8" transform="rotate(-90 89.9 146.8)">3</text>
<text x="53.1" y="153.1" transform="rotate(-90 53.1 153.1)">1</text>
<text x="89.9" y="154.4" transform="rotate(-90 89.9 154.4)">1</text>
</g>
<g font-size="1.8" fill="#0a52ff">
<text x="96.5" y="33.9">F_WEINN_1</text>
<text x="91.4" y="59.3">F_WEINN_2</text>
<text x="120.3" y="70" transform="rotate(-90 120.3 70)">F_WEINN_3</text>
</g>
<g font-size="1.8" fill="#ff5e5b">
<text x="152.5" y="40.3">S_SERVO_PREFILTER_O</text>
<text x="232.4" y="86">S_PWM_O</text>
<text x="212.7" y="101.2">S_SERVO_SIGNAL_O</text>
</g>
<g font-size="1.8" fill="#fd4dff">
<text x="129.5" y="46.6">A_WEINN_O</text>
<text x="157.2" y="70.8">A_SETPOINT_CLOSE</text>
<text x="66.9" y="133">A_BASE_OPN</text>
<text x="78.7" y="141.9">A_BASE_CLS</text>
</g>
<g font-size="1.8" fill="#ce5aff">
<text x="172.1" y="52.9">C_PANEL_OPEN_LATCH_O</text>
<text x="207" y="58.1">C_PWM_FREQ_LEVEL</text>
<text x="171.2" y="80.9">C_PANEL_CLOSE_LATCH_O</text>
<text x="130.2" y="130.4">C_PANEL_OPEN_LATCH_O</text>
<text x="21" y="134.2">C_PANEL_OPEN_LATCH_O</text>
<text x="100.5" y="134.2">C_PANEL_CLOSE_LATCH_O</text>
<text x="130.5" y="148.2">C_PANEL_CLOSE_LATCH_O</text>
<text x="20.1" y="163.4">C_PANEL_OPEEN_BTN_I</text>
<text x="99.3" y="163.4">C_PANEL_CLOSE_BTN_I</text>
</g>
<g font-size="1.8" fill="#5f4aff">
<text x="169.8" y="129.5" transform="rotate(-90 169.8 129.5)">L_PANEL_OPEN</text>
<text x="171.1" y="147.3" transform="rotate(-90 171.1 147.3)">L_PANEL_CLOSE</text>
</g>
</svg>
